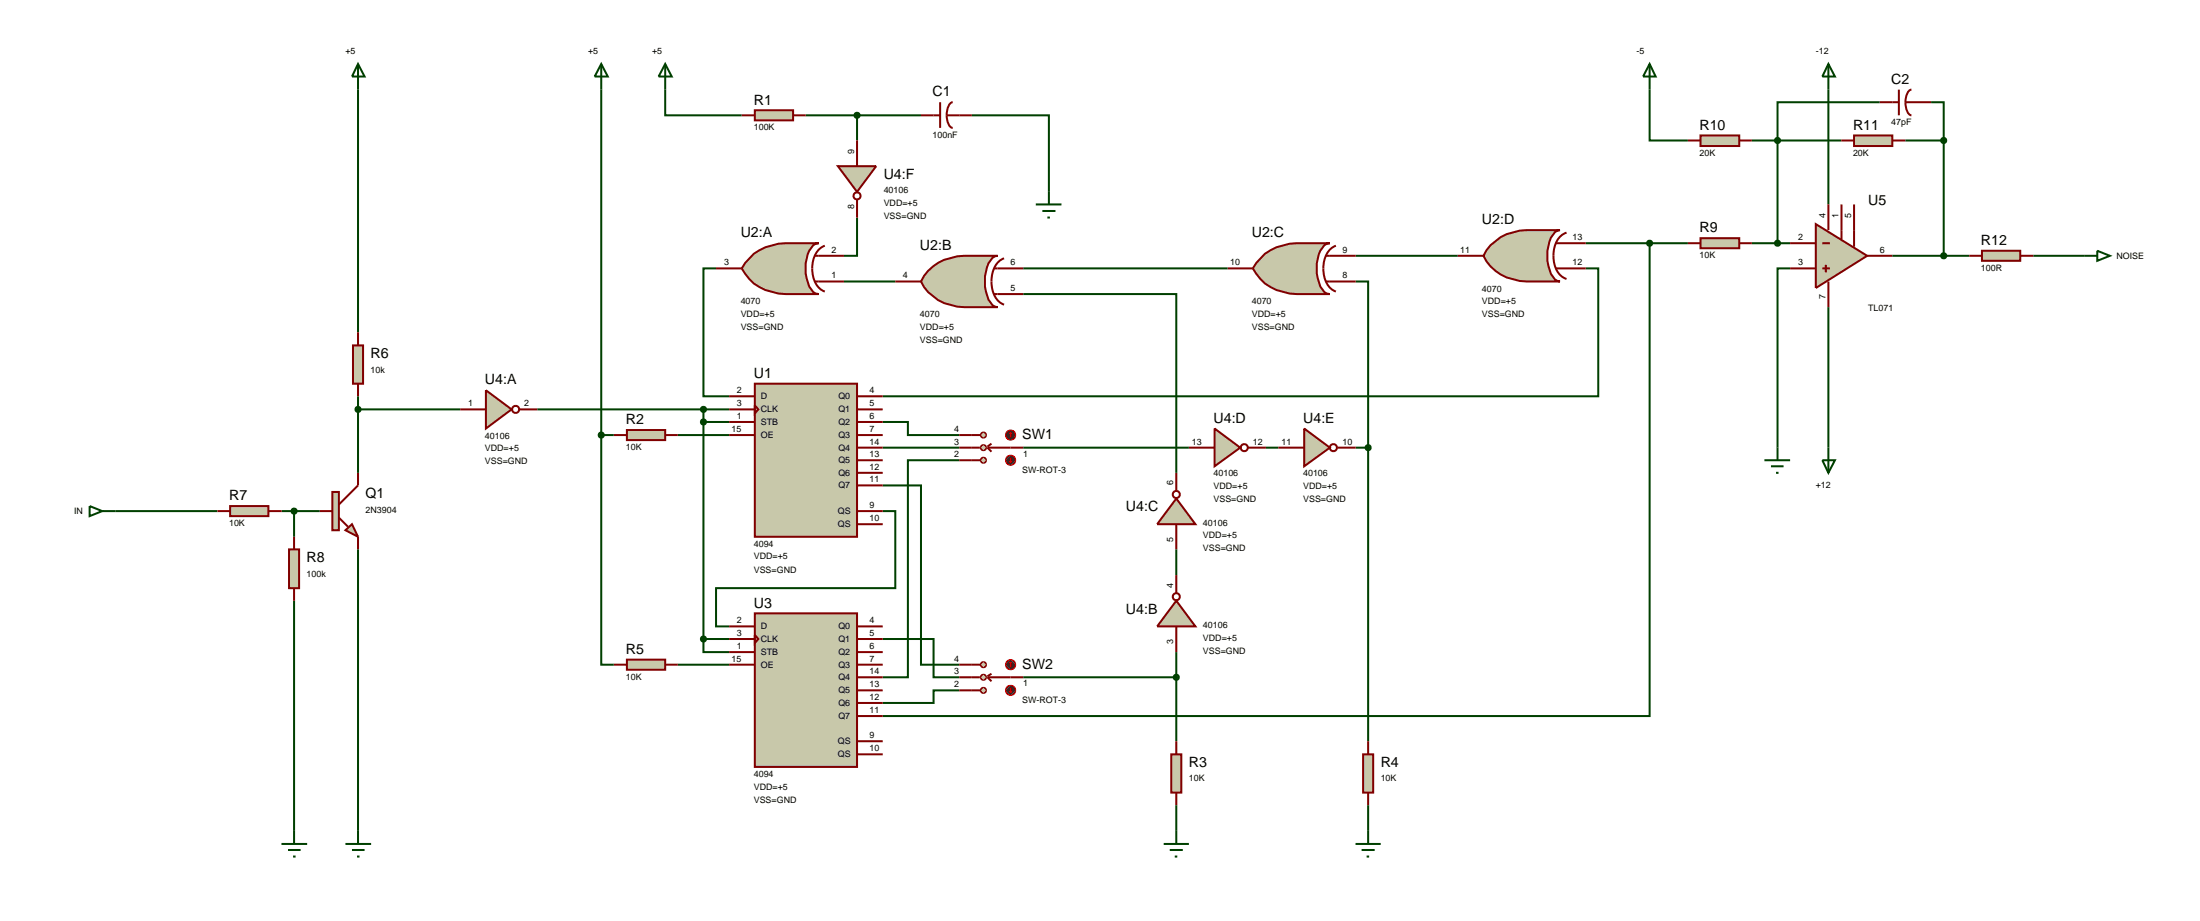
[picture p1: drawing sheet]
<svg xmlns="http://www.w3.org/2000/svg" width="437mm" height="183mm" viewBox="0 0 437 183" stroke-linecap="round" stroke-linejoin="round" font-family="sans-serif">
<g fill="none" stroke="#004000" stroke-width=".4">
<path d="M71.1 17.8v48.2M119.4 17.8v68.6M132.1 17.8v5.1h15.2M327.6 17.8v10.1h7.6M363.1 17.8v22.8M160 22.9h22.9M170.2 22.9v5M193 22.9h15.3v15.2M347.9 27.9h17.8M373.3 20.3h-20.3v28M378.4 27.9h7.6M383.5 20.3h2.5v7.6"/>
<path d="M386 27.9v22.9M142.2 53.3h-2.5v25.4h5.1M167.6 55.9h10.2M170.2 43.2v7.6h-2.6M203.2 58.4h30.4v35.5M203.2 53.3h40.6M269.2 55.9h2.5v33M269.2 50.8h20.3M314.9 53.3h2.5v25.4h-142.1M314.9 48.3h20.3M327.6 48.3v93.9h-152.3M347.9 48.3h7.6"/>
<path d="M355.5 53.3h-2.5v35.6M375.8 50.8h15.3M403.8 50.8h10.1M71.1 78.7v15.2M363.1 61v27.9M71.1 81.3h20.3M106.7 81.3h38.1M119.4 86.4v45.6h2.5M119.4 86.4h2.5M134.6 86.4h10.2M139.7 83.8h5.1M139.7 81.3v45.6"/>
<path d="M175.3 83.8h5v2.6h10.2M175.3 96.4h7.6v35.6h7.6M175.3 88.9h15.2M190.5 91.4h-10.2v43.1h-5M203.2 88.9h32.9M251.4 88.9h2.5M269.2 88.9h2.5M271.7 88.9v58.3M22.9 101.5h20.3M55.9 101.5h7.6M58.4 101.5v5.1M58.4 119.3v45.7"/>
<path d="M71.1 109.1v55.9M175.3 101.5h2.5v15.3h-35.6v7.6h2.6M233.6 109.1v5.1M134.6 132h10.2M139.7 126.9v2.6h5.1M139.7 126.9h5.1M175.3 126.9h10.1v7.6h5.1M190.5 137.1h-5.1v2.5h-10.1M203.2 134.5h30.4M233.6 129.5v17.7M233.6 159.9v5.1M271.7 159.9v5.1"/>
</g>
<path d="M149.9 76.2h20.3v30.4h-20.3z" fill="#c8c8aa" stroke="#800000" stroke-width=".4"/>
<g fill="none" stroke="#800000" stroke-width=".4">
<path d="M144.8 78.7h5.1M170.2 78.7h5.1M144.8 81.3h5.1M144.8 83.8h5.1M144.8 86.4h5.1M149.9 80.5l.7 .8-.7 .8zM170.2 81.3h5.1M170.2 83.8h5.1M170.2 86.4h5.1M170.2 88.9h5.1M170.2 91.4h5.1M170.2 93.9h5.1"/>
<path d="M170.2 96.4h5.1M170.2 101.5h5.1M170.2 104.1h5.1"/>
</g>
<path d="M149.7 50.4a10.6 10.6 0 0 1 6.3-2.1h6.6l-.6 .1a4.8 4.8 0 0 0-2 3.9v2l.7 2.6 .8 1.1 .5 .3 .6 .1h-6.6a9.6 9.6 0 0 1-8.7-5.1l.7-1.1z" fill="#c8c8aa" stroke="#800000" stroke-width=".4"/>
<path d="M142.2 53.3h5.1M161.8 55.9h5.8M161.8 50.8h5.8M163.8 48.8a4.5 4.5 0 0 0-2.5 4.5 4.6 4.6 0 0 0 2.5 4.6" fill="none" stroke="#800000" stroke-width=".4"/>
<path d="M132.1 12.7l1.3 2.5h-2.6zM132.1 12.7v5.1" fill="none" stroke="#004000" stroke-width=".4"/>
<path d="M184.3 53.8a9.7 9.7 0 0 1 7.2-3h6.6a2.52 2.52 0 0 0-2.1 2.3 8.9 8.9 0 0 0 .3 6.4l.8 1.1 1 .4h-6.6a9.3 9.3 0 0 1-8.6-5.1l.6-1.1z" fill="#c8c8aa" stroke="#800000" stroke-width=".4"/>
<path d="M177.8 55.9h5.1M197.4 58.4h5.8M197.4 53.3h5.8M199.4 51.3a4.6 4.6 0 0 0-2.5 4.6 4.6 4.6 0 0 0 2.5 4.6" fill="none" stroke="#800000" stroke-width=".4"/>
<path d="M251.2 50.4a10.6 10.6 0 0 1 6.3-2.1h6.6l-.6 .1a4.8 4.8 0 0 0-2 3.9v2l.7 2.6 .8 1.1 .5 .3 .6 .1h-6.6a9.6 9.6 0 0 1-8.7-5.1l.7-1.1z" fill="#c8c8aa" stroke="#800000" stroke-width=".4"/>
<path d="M243.8 53.3h5M263.3 55.9h5.9M263.3 50.8h5.9M265.3 48.8a4.5 4.5 0 0 0-2.5 4.5 4.6 4.6 0 0 0 2.5 4.6" fill="none" stroke="#800000" stroke-width=".4"/>
<path d="M296 48.7a9.9 9.9 0 0 1 7.2-3h6.6a2.52 2.52 0 0 0-2.1 2.3 8.9 8.9 0 0 0 .3 6.4l.8 1.1 1 .4h-6.6a9.3 9.3 0 0 1-8.6-5.1l.6-1.1z" fill="#c8c8aa" stroke="#800000" stroke-width=".4"/>
<path d="M289.5 50.8h5.1M309 53.3h5.9M309 48.3h5.9M311.1 46.2a4.5 4.5 0 0 0-2.6 4.6 4.5 4.5 0 0 0 2.6 4.6" fill="none" stroke="#800000" stroke-width=".4"/>
<g fill="#c8c8aa" stroke="#800000" stroke-width=".4">
<path d="M195 88.5l.3-.1-.5 .5zM195.3 88.4l.3 .1 .2 .4zM195.8 88.9l-.1 .3-.4 .2zM194.8 88.9l.5 .5-.4-.2z"/>
<path d="M195 86l.3-.1-.5 .5zM195.3 85.9l.4 .2 .1 .3zM195.3 86.9l.5-.5-.2 .4zM194.8 86.4l.5 .5-.3-.1z"/>
<path d="M195 91l.3-.1-.5 .5zM195.3 90.9l.3 .1 .2 .4zM195.3 91.9l.5-.5-.2 .4zM194.8 91.4l.5 .5-.3-.1z"/>
</g>
<g fill="#c8c8aa">
<path d="M194.8 88.9l.5-.5 .5 .5-.5 .5z"/>
<path d="M195.3 85.9l.5 .5-.5 .5-.5-.5z"/>
<path d="M194.8 91.4l.5-.5 .5 .5-.5 .5z"/>
</g>
<path d="M190.5 88.9h4.1M190.5 86.4h4.3M190.5 91.4h4.3M196.9 88.1l-.8 .6M203.2 88.9h-7.1l.8 .8" fill="none" stroke="#800000" stroke-width=".4"/>
<path d="M200 85.7l.7-.3-1 1zM200.7 85.4a.94 .94 0 0 1 1 1zM200.7 87.4l1-1a.94 .94 0 0 1-1 1zM199.7 86.4l1 1a.94 .94 0 0 1-1-1z" fill="#400000" stroke="#f00" stroke-width=".2"/>
<path d="M200.7 85.4l1 1-1 1-1-1z" fill="#400000"/>
<path d="M200.7 85.9l-.3 .2M200.7 85.9l.2 .2M200.7 85.9v1" fill="none" stroke="#f00" stroke-width=".2"/>
<path d="M200 90.7l.7-.3-1 1zM200.7 90.4a.94 .94 0 0 1 1 1zM201.7 91.4a.94 .94 0 0 1-1 1zM199.7 91.4l1 1a.94 .94 0 0 1-1-1z" fill="#400000" stroke="#f00" stroke-width=".2"/>
<path d="M200.7 90.4l1 1-1 1-1-1z" fill="#400000"/>
<path d="M200.4 91.6l.3 .3M200.7 90.9v1M200.9 91.6l-.2 .3" fill="none" stroke="#f00" stroke-width=".2"/>
<g fill="#c8c8aa" stroke="#800000" stroke-width=".4">
<path d="M195 134.1l.3-.1-.5 .5zM195.3 134l.3 .1 .2 .4zM195.3 135l.5-.5-.1 .3zM194.8 134.5l.5 .5-.4-.2z"/>
<path d="M195 131.6l.3-.1-.5 .5zM195.3 131.5l.4 .2 .1 .3zM195.3 132.5l.5-.5-.2 .4zM194.8 132l.5 .5-.3-.1z"/>
<path d="M195 136.7l.3-.1-.5 .5zM195.3 136.6l.3 .1 .2 .4zM195.8 137.1l-.1 .3-.4 .2zM194.8 137.1l.5 .5-.4-.2z"/>
</g>
<g fill="#c8c8aa">
<path d="M194.8 134.5l.5-.5 .5 .5-.5 .5z"/>
<path d="M195.3 131.5l.5 .5-.5 .5-.5-.5z"/>
<path d="M195.3 136.6l.5 .5-.5 .5-.5-.5z"/>
</g>
<path d="M190.5 134.5h4.1M190.5 132h4.3M190.5 137.1h4.3M196.9 133.8l-.8 .5M203.2 134.5h-7.1l.8 .8" fill="none" stroke="#800000" stroke-width=".4"/>
<path d="M200 131.3l.7-.3-1 1zM200.7 131a.94 .94 0 0 1 1 1zM200.7 133l1-1a.94 .94 0 0 1-1 1zM199.7 132l1 1a.94 .94 0 0 1-1-1z" fill="#400000" stroke="#f00" stroke-width=".2"/>
<path d="M200.7 131l1 1-1 1-1-1z" fill="#400000"/>
<path d="M200.7 131.5l-.3 .2M200.7 131.5l.2 .2M200.7 131.5v1" fill="none" stroke="#f00" stroke-width=".2"/>
<path d="M200 136.4l.7-.3-1 1zM200.7 136.1a.94 .94 0 0 1 1 1zM201.7 137.1a.94 .94 0 0 1-1 1zM199.7 137.1l1 1a.94 .94 0 0 1-1-1z" fill="#400000" stroke="#f00" stroke-width=".2"/>
<path d="M199.7 137.1l1-1 1 1-1 1z" fill="#400000"/>
<path d="M200.4 137.3l.3 .3M200.7 136.6v1M200.9 137.3l-.2 .3" fill="none" stroke="#f00" stroke-width=".2"/>
<path d="M119.4 12.7l1.3 2.5h-2.6zM119.4 12.7v5.1M208.3 38.1v2.5M205.7 40.6h5.1M207 41.9h2.6M208 43.2h.5" fill="none" stroke="#004000" stroke-width=".4"/>
<path d="M182.9 22.9h3.8M186.7 20.3v5.1M188 22.9a2.36 2.36 0 0 0 1.2 2.5M188 22.9h5M189.2 20.3a2.43 2.43 0 0 0-1.2 2.6" fill="none" stroke="#800000" stroke-width=".4"/>
<path d="M149.9 21.9h7.6v2h-7.6z" fill="#c8c8aa" stroke="#800000" stroke-width=".4"/>
<path d="M147.3 22.9h2.6M157.5 22.9h2.5" fill="none" stroke="#800000" stroke-width=".4"/>
<path d="M124.5 85.4h7.6v2h-7.6z" fill="#c8c8aa" stroke="#800000" stroke-width=".4"/>
<path d="M121.9 86.4h2.6M132.1 86.4h2.5" fill="none" stroke="#800000" stroke-width=".4"/>
<path d="M232.6 149.8h2v7.6h-2z" fill="#c8c8aa" stroke="#800000" stroke-width=".4"/>
<path d="M233.6 147.2v2.6M233.6 157.4v2.5" fill="none" stroke="#800000" stroke-width=".4"/>
<path d="M270.7 149.8h2v7.6h-2z" fill="#c8c8aa" stroke="#800000" stroke-width=".4"/>
<path d="M271.7 147.2v2.6M271.7 157.4v2.5" fill="none" stroke="#800000" stroke-width=".4"/>
<path d="M231.1 167.6h5M232.3 168.8h2.6M233.3 170.1h.5M233.6 165v2.6M269.2 167.6h5M270.4 168.8h2.6M271.4 170.1h.5M271.7 165v2.6" fill="none" stroke="#004000" stroke-width=".4"/>
<path d="M149.9 121.8h20.3v30.5h-20.3z" fill="#c8c8aa" stroke="#800000" stroke-width=".4"/>
<g fill="none" stroke="#800000" stroke-width=".4">
<path d="M144.8 124.4h5.1M144.8 126.9h5.1M144.8 129.5h5.1M144.8 132h5.1M149.9 126.1l.7 .8-.7 .8zM170.2 124.4h5.1M170.2 126.9h5.1M170.2 129.5h5.1M170.2 132h5.1M170.2 134.5h5.1M170.2 137.1h5.1M170.2 139.6h5.1"/>
<path d="M170.2 142.2h5.1M170.2 147.2h5.1M170.2 149.8h5.1"/>
</g>
<path d="M139.3 126.6l.4-.2-.5 .5zM139.7 126.4l.4 .2 .1 .3zM140.2 126.9l-.2 .4-.3 .1zM139.2 126.9l.5 .5-.3-.1z" fill="#004000" stroke="#004000" stroke-width=".4"/>
<path d="M139.2 126.9l.5-.5 .5 .5-.5 .5z" fill="#004000"/>
<path d="M139.4 83.4l.3-.1-.5 .5zM139.7 83.3l.4 .2 .1 .3zM140.2 83.8l-.1 .3-.4 .2zM139.2 83.8l.5 .5-.3-.1z" fill="#004000" stroke="#004000" stroke-width=".4"/>
<path d="M139.7 83.3l.5 .5-.5 .5-.5-.5z" fill="#004000"/>
<path d="M124.5 131h7.6v2h-7.6z" fill="#c8c8aa" stroke="#800000" stroke-width=".4"/>
<path d="M121.9 132h2.6M132.1 132h2.5" fill="none" stroke="#800000" stroke-width=".4"/>
<path d="M119 86.1l.4-.2-.5 .5zM119.4 85.9l.4 .2 .1 .3zM119.9 86.4l-.1 .3-.4 .2zM118.9 86.4l.5 .5-.3-.1z" fill="#004000" stroke="#004000" stroke-width=".4"/>
<path d="M118.9 86.4l.5-.5 .5 .5-.5 .5z" fill="#004000"/>
<path d="M96.5 77.5l5.1 3.8-5.1 3.8z" fill="#c8c8aa" stroke="#800000" stroke-width=".4"/>
<g fill="none" stroke="#800000" stroke-width=".4">
<path d="M91.4 81.3h5.1M103.1 81.3h3.6"/>
<circle cx="102.4" cy="81.3" r=".7"/>
</g>
<path d="M71.1 12.7l1.3 2.5h-2.5zM71.1 12.7v5.1" fill="none" stroke="#004000" stroke-width=".4"/>
<path d="M70.1 68.6h2v7.6h-2z" fill="#c8c8aa" stroke="#800000" stroke-width=".4"/>
<path d="M71.1 66v2.6M71.1 76.2v2.5" fill="none" stroke="#800000" stroke-width=".4"/>
<path d="M45.7 100.5h7.6v2h-7.6z" fill="#c8c8aa" stroke="#800000" stroke-width=".4"/>
<path d="M43.2 101.5h2.5M53.3 101.5h2.6" fill="none" stroke="#800000" stroke-width=".4"/>
<path d="M55.9 167.6h5.1M57.2 168.8h2.5M58.2 170.1h.5M58.4 165v2.6M68.6 167.6h5.1M69.9 168.8h2.5M70.9 170.1h.5M71.1 165v2.6" fill="none" stroke="#004000" stroke-width=".4"/>
<path d="M57.4 109.1h2v7.7h-2z" fill="#c8c8aa" stroke="#800000" stroke-width=".4"/>
<path d="M58.4 106.6v2.5M58.4 116.8v2.5" fill="none" stroke="#800000" stroke-width=".4"/>
<path d="M70.7 81l.4-.2-.5 .5zM71.1 80.8l.3 .1 .2 .4zM71.1 81.8l.5-.5-.2 .4zM70.6 81.3l.5 .5-.4-.2z" fill="#004000" stroke="#004000" stroke-width=".4"/>
<path d="M70.6 81.3l.5-.5 .5 .5-.5 .5z" fill="#004000"/>
<g fill="#c8c8aa" stroke="#800000" stroke-width=".4">
<path d="M68.6 105.3l1.3-1.2 1.2 2.5z"/>
<path d="M66 97.7h1.3v7.6h-1.3z"/>
</g>
<path d="M71.1 93.9v2.5l-3.8 3.8M63.5 101.5h2.5M67.3 102.8l1.8 1.8M71.1 106.6v2.5" fill="none" stroke="#800000" stroke-width=".4"/>
<path d="M58 101.2l.4-.2-.5 .5zM58.4 101l.4 .2 .1 .3zM58.4 102l.5-.5-.2 .4zM57.9 101.5l.5 .5-.3-.1z" fill="#004000" stroke="#004000" stroke-width=".4"/>
<path d="M57.9 101.5l.5-.5 .5 .5-.5 .5z" fill="#004000"/>
<path d="M17.8 100.5l2.5 1-2.5 1zM20.3 101.5h2.6" fill="none" stroke="#004000" stroke-width=".4"/>
<path d="M139.4 80.9l.3-.1-.5 .5zM139.7 80.8l.4 .2 .1 .3zM140.2 81.3l-.1 .3-.4 .2zM139.2 81.3l.5 .5-.3-.1z" fill="#004000" stroke="#004000" stroke-width=".4"/>
<path d="M139.7 80.8l.5 .5-.5 .5-.5-.5z" fill="#004000"/>
<path d="M233.6 119.3l3.8 5.1h-7.6z" fill="#c8c8aa" stroke="#800000" stroke-width=".4"/>
<g fill="none" stroke="#800000" stroke-width=".4">
<path d="M233.6 114.2v3.6M233.6 124.4v5.1"/>
<circle cx="233.6" cy="118.5" r=".7"/>
</g>
<path d="M233.2 134.2l.4-.2-.5 .5zM233.6 134l.3 .1 .2 .4zM233.6 135l.5-.5-.1 .3zM233.1 134.5l.5 .5-.4-.2z" fill="#004000" stroke="#004000" stroke-width=".4"/>
<path d="M233.1 134.5l.5-.5 .5 .5-.5 .5z" fill="#004000"/>
<path d="M233.6 99l3.8 5.1h-7.6z" fill="#c8c8aa" stroke="#800000" stroke-width=".4"/>
<g fill="none" stroke="#800000" stroke-width=".4">
<path d="M233.6 93.9v3.5M233.6 104.1v5"/>
<circle cx="233.6" cy="98.2" r=".7"/>
</g>
<path d="M241.2 85.1l5.1 3.8-5.1 3.7z" fill="#c8c8aa" stroke="#800000" stroke-width=".4"/>
<g fill="none" stroke="#800000" stroke-width=".4">
<path d="M236.1 88.9h5.1M247.8 88.9h3.6"/>
<circle cx="247.1" cy="88.9" r=".7"/>
</g>
<path d="M259 85.1l5.1 3.8-5.1 3.7z" fill="#c8c8aa" stroke="#800000" stroke-width=".4"/>
<g fill="none" stroke="#800000" stroke-width=".4">
<path d="M253.9 88.9h5.1M265.6 88.9h3.6"/>
<circle cx="264.8" cy="88.9" r=".7"/>
</g>
<path d="M271.3 88.6l.4-.2-.5 .5zM271.7 88.4l.3 .1 .2 .4zM271.7 89.4l.5-.5-.1 .3zM271.2 88.9l.5 .5-.4-.2z" fill="#004000" stroke="#004000" stroke-width=".4"/>
<path d="M271.2 88.9l.5-.5 .5 .5-.5 .5z" fill="#004000"/>
<path d="M166.4 33h7.6l-3.8 5.1z" fill="#c8c8aa" stroke="#800000" stroke-width=".4"/>
<g fill="none" stroke="#800000" stroke-width=".4">
<path d="M170.2 27.9v5.1M170.2 39.6v3.6"/>
<circle cx="170.2" cy="38.9" r=".7"/>
</g>
<path d="M169.8 22.6l.4-.2-.5 .5zM170.2 22.4l.4 .2 .1 .3zM170.7 22.9l-.1 .3-.4 .2zM169.7 22.9l.5 .5-.3-.1z" fill="#004000" stroke="#004000" stroke-width=".4"/>
<path d="M169.7 22.9l.5-.5 .5 .5-.5 .5z" fill="#004000"/>
<path d="M360.6 44.5l10.2 6.3-10.2 6.4z" fill="#c8c8aa" stroke="#800000" stroke-width=".4"/>
<path d="M355.5 48.3h5.1M355.5 53.3h5.1M361.9 48.3h1.5M361.9 53.3h1.5M362.6 52.6v1.5M363.1 40.6v5.1M363.1 55.9v5.1M365.7 40.6v6.9M368.2 40.6v8.4M370.8 50.8h5" fill="none" stroke="#800000" stroke-width=".4"/>
<path d="M337.7 47.3h7.7v2h-7.7z" fill="#c8c8aa" stroke="#800000" stroke-width=".4"/>
<path d="M335.2 48.3h2.5M345.4 48.3h2.5" fill="none" stroke="#800000" stroke-width=".4"/>
<path d="M337.7 26.9h7.7v2.1h-7.7z" fill="#c8c8aa" stroke="#800000" stroke-width=".4"/>
<path d="M335.2 27.9h2.5M345.4 27.9h2.5" fill="none" stroke="#800000" stroke-width=".4"/>
<path d="M368.2 26.9h7.6v2.1h-7.6z" fill="#c8c8aa" stroke="#800000" stroke-width=".4"/>
<path d="M365.7 27.9h2.5M375.8 27.9h2.6" fill="none" stroke="#800000" stroke-width=".4"/>
<path d="M352.7 47.9l.3-.1-.5 .5zM353 47.8l.4 .2 .1 .3zM353 48.8l.5-.5-.1 .3zM352.5 48.3l.5 .5-.4-.2z" fill="#004000" stroke="#004000" stroke-width=".4"/>
<path d="M353 47.8l.5 .5-.5 .5-.5-.5z" fill="#004000"/>
<path d="M352.6 27.6l.4-.2-.5 .5zM353 27.4l.4 .2 .1 .3zM353.5 27.9l-.1 .3-.4 .2zM352.5 27.9l.5 .5-.4-.2z" fill="#004000" stroke="#004000" stroke-width=".4"/>
<path d="M352.5 27.9l.5-.5 .5 .5-.5 .5z" fill="#004000"/>
<path d="M363.1 12.7l1.3 2.5h-2.5zM363.1 12.7v5.1M350.4 91.4h5.1M351.7 92.6h2.5M352.7 93.9h.5M353 88.9v2.5M361.9 91.4h2.5l-1.3 2.5zM363.1 88.9v5" fill="none" stroke="#004000" stroke-width=".4"/>
<path d="M327.3 47.9l.3-.1-.5 .5zM327.6 47.8l.4 .2 .1 .3zM327.6 48.8l.5-.5-.1 .3zM327.1 48.3l.5 .5-.4-.2z" fill="#004000" stroke="#004000" stroke-width=".4"/>
<path d="M327.6 47.8l.5 .5-.5 .5-.5-.5z" fill="#004000"/>
<path d="M327.6 12.7l1.2 2.5h-2.5zM327.6 12.7v5.1M413.9 50.8h2.6M416.5 49.8l2.5 1-2.5 1z" fill="none" stroke="#004000" stroke-width=".4"/>
<path d="M393.6 49.8h7.6v2h-7.6z" fill="#c8c8aa" stroke="#800000" stroke-width=".4"/>
<path d="M391.1 50.8h2.5M401.2 50.8h2.6" fill="none" stroke="#800000" stroke-width=".4"/>
<path d="M385.6 50.5l.4-.2-.5 .5zM386 50.3l.3 .1 .2 .4zM386.5 50.8l-.2 .4-.3 .1zM385.5 50.8l.5 .5-.4-.2z" fill="#004000" stroke="#004000" stroke-width=".4"/>
<path d="M385.5 50.8l.5-.5 .5 .5-.5 .5z" fill="#004000"/>
<path d="M377.1 17.8v5.1M379.6 17.8a2.36 2.36 0 0 0-1.2 2.5M373.3 20.3h3.8M378.4 20.3a2.43 2.43 0 0 0 1.2 2.6M378.4 20.3h5.1" fill="none" stroke="#800000" stroke-width=".4"/>
<path d="M385.6 27.6l.4-.2-.5 .5zM386 27.4l.3 .1 .2 .4zM386 28.4l.5-.5-.2 .4zM385.5 27.9l.5 .5-.4-.2z" fill="#004000" stroke="#004000" stroke-width=".4"/>
<path d="M385.5 27.9l.5-.5 .5 .5-.5 .5z" fill="#004000"/>
<g font-size="2.8">
<text x="375.6" y="16.7">C2</text>
<text x="149.7" y="20.8">R1</text>
<text x="185.2" y="19.2">C1</text>
<text x="337.5" y="25.8">R10</text>
<text x="368" y="25.8">R11</text>
<text x="175.5" y="35.6">U4:F</text>
<text x="371" y="40.8">U5</text>
<text x="147.1" y="47.2">U2:A</text>
<text x="248.6" y="47.2">U2:C</text>
<text x="294.3" y="44.6">U2:D</text>
<text x="337.5" y="46.2">R9</text>
<text x="182.7" y="49.7">U2:B</text>
<text x="393.4" y="48.7">R12</text>
<text x="73.6" y="71.2">R6</text>
<text x="96.3" y="76.4">U4:A</text>
<text x="149.7" y="75.1">U1</text>
<text x="241" y="84">U4:D</text>
<text x="258.8" y="84">U4:E</text>
<text x="124.3" y="84.3">R2</text>
<text x="203" y="87.3">SW1</text>
<text x="45.5" y="99.4">R7</text>
<text x="72.6" y="99">Q1</text>
<text x="223.6" y="101.6">U4:C</text>
<text x="60.9" y="111.7">R8</text>
<text x="149.7" y="120.7">U3</text>
<text x="223.6" y="121.9">U4:B</text>
<text x="124.3" y="129.9">R5</text>
<text x="203" y="132.9">SW2</text>
<text x="236.1" y="152.4">R3</text>
<text x="274.2" y="152.4">R4</text>
</g>
<g font-size="1.8">
<text x="68.6" y="10.8">+5</text>
<text x="116.8" y="10.8">+5</text>
<text x="129.5" y="10.8">+5</text>
<text x="325" y="10.8">-5</text>
<text x="360.6" y="10.8">-12</text>
<text x="149.7" y="25.9">100K</text>
<text x="185.2" y="27.4">100nF</text>
<text x="375.6" y="24.9">47pF</text>
<text x="169.6" y="30.5" transform="rotate(-90 169.6 30.5)">9</text>
<text x="337.5" y="31">20K</text>
<text x="368" y="31">20K</text>
<text x="169.6" y="41.6" transform="rotate(-90 169.6 41.6)">8</text>
<text x="175.5" y="38.4">40106</text>
<text x="175.5" y="41">VDD=+5</text>
<text x="175.5" y="43.5">VSS=GND</text>
<text x="312.3" y="47.7">13</text>
<text x="357.1" y="47.7">2</text>
<text x="362.5" y="43.2" transform="rotate(-90 362.5 43.2)">4</text>
<text x="365.1" y="43.2" transform="rotate(-90 365.1 43.2)">1</text>
<text x="367.6" y="43.2" transform="rotate(-90 367.6 43.2)">5</text>
<text x="143.8" y="52.7">3</text>
<text x="165.1" y="50.2">2</text>
<text x="200.7" y="52.7">6</text>
<text x="244.3" y="52.7">10</text>
<text x="266.6" y="50.2">9</text>
<text x="290" y="50.2">11</text>
<text x="312.3" y="52.7">12</text>
<text x="337.5" y="51.3">10K</text>
<text x="357.1" y="52.7">3</text>
<text x="373.3" y="50.2">6</text>
<text x="393.4" y="53.8">100R</text>
<text x="420.3" y="51.4">NOISE</text>
<text x="165.1" y="55.3">1</text>
<text x="179.3" y="55.3">4</text>
<text x="200.7" y="57.8">5</text>
<text x="266.6" y="55.3">8</text>
<text x="294.3" y="57.9">4070</text>
<text x="362.5" y="59.4" transform="rotate(-90 362.5 59.4)">7</text>
<text x="147.1" y="60.4">4070</text>
<text x="147.1" y="63">VDD=+5</text>
<text x="147.1" y="65.5">VSS=GND</text>
<text x="182.7" y="63">4070</text>
<text x="182.7" y="65.5">VDD=+5</text>
<text x="248.6" y="60.4">4070</text>
<text x="248.6" y="63">VDD=+5</text>
<text x="248.6" y="65.5">VSS=GND</text>
<text x="294.3" y="60.4">VDD=+5</text>
<text x="294.3" y="63">VSS=GND</text>
<text x="371" y="61.7">TL071</text>
<text x="182.7" y="68.1">VSS=GND</text>
<text x="73.6" y="74">10k</text>
<text x="93" y="80.7">1</text>
<text x="104.1" y="80.7">2</text>
<text x="146.3" y="78.1">2</text>
<text x="146.3" y="80.7">3</text>
<text x="146.3" y="83.2">1</text>
<text x="151.1" y="79.3">D</text>
<text x="151.1" y="81.9">CLK</text>
<text x="166.5" y="79.3">Q0</text>
<text x="166.5" y="81.9">Q1</text>
<text x="172.7" y="78.1">4</text>
<text x="172.7" y="80.7">5</text>
<text x="172.7" y="83.2">6</text>
<text x="96.3" y="87.1">40106</text>
<text x="96.3" y="89.6">VDD=+5</text>
<text x="124.3" y="89.4">10K</text>
<text x="145.3" y="85.8">15</text>
<text x="151.1" y="84.4">STB</text>
<text x="151.1" y="87">OE</text>
<text x="166.5" y="84.4">Q2</text>
<text x="166.5" y="87">Q3</text>
<text x="166.5" y="89.5">Q4</text>
<text x="172.7" y="85.8">7</text>
<text x="172.7" y="88.3">14</text>
<text x="189.5" y="85.8">4</text>
<text x="189.5" y="88.3">3</text>
<text x="236.7" y="88.3">13</text>
<text x="248.8" y="88.3">12</text>
<text x="254.5" y="88.3">11</text>
<text x="266.6" y="88.3">10</text>
<text x="96.3" y="92.2">VSS=GND</text>
<text x="166.5" y="92">Q5</text>
<text x="166.5" y="94.5">Q6</text>
<text x="172.7" y="90.8">13</text>
<text x="172.7" y="93.3">12</text>
<text x="172.7" y="95.8">11</text>
<text x="189.5" y="90.8">2</text>
<text x="203" y="93.9">SW-ROT-3</text>
<text x="203.2" y="90.7">1</text>
<text x="241" y="94.6">40106</text>
<text x="258.8" y="94.6">40106</text>
<text x="72.6" y="101.8">2N3904</text>
<text x="166.5" y="97">Q7</text>
<text x="172.7" y="100.9">9</text>
<text x="233" y="96.4" transform="rotate(-90 233 96.4)">6</text>
<text x="241" y="97.2">VDD=+5</text>
<text x="241" y="99.7">VSS=GND</text>
<text x="258.8" y="97.2">VDD=+5</text>
<text x="258.8" y="99.7">VSS=GND</text>
<text x="360.6" y="97">+12</text>
<text x="14.7" y="102.1">IN</text>
<text x="45.5" y="104.5">10K</text>
<text x="166.4" y="102.1">QS</text>
<text x="166.4" y="104.7">QS</text>
<text x="172.7" y="103.5">10</text>
<text x="233" y="107.6" transform="rotate(-90 233 107.6)">5</text>
<text x="238.9" y="104.4">40106</text>
<text x="238.9" y="106.9">VDD=+5</text>
<text x="149.7" y="108.6">4094</text>
<text x="149.7" y="111.1">VDD=+5</text>
<text x="149.7" y="113.7">VSS=GND</text>
<text x="238.9" y="109.5">VSS=GND</text>
<text x="60.9" y="114.5">100k</text>
<text x="233" y="116.8" transform="rotate(-90 233 116.8)">4</text>
<text x="146.3" y="123.8">2</text>
<text x="151.1" y="125">D</text>
<text x="166.5" y="125">Q0</text>
<text x="172.7" y="123.8">4</text>
<text x="238.9" y="124.7">40106</text>
<text x="145.3" y="131.4">15</text>
<text x="146.3" y="126.3">3</text>
<text x="146.3" y="128.9">1</text>
<text x="151.1" y="127.5">CLK</text>
<text x="151.1" y="130.1">STB</text>
<text x="166.5" y="127.5">Q1</text>
<text x="166.5" y="130.1">Q2</text>
<text x="172.7" y="126.3">5</text>
<text x="172.7" y="128.9">6</text>
<text x="172.7" y="131.4">7</text>
<text x="189.5" y="131.4">4</text>
<text x="233" y="127.9" transform="rotate(-90 233 127.9)">3</text>
<text x="238.9" y="127.2">VDD=+5</text>
<text x="238.9" y="129.8">VSS=GND</text>
<text x="124.3" y="135">10K</text>
<text x="151.1" y="132.6">OE</text>
<text x="166.5" y="132.6">Q3</text>
<text x="166.5" y="135.1">Q4</text>
<text x="166.5" y="137.7">Q5</text>
<text x="172.7" y="133.9">14</text>
<text x="172.7" y="136.5">13</text>
<text x="189.5" y="133.9">3</text>
<text x="189.5" y="136.5">2</text>
<text x="203.2" y="136.3">1</text>
<text x="166.5" y="140.2">Q6</text>
<text x="166.5" y="142.8">Q7</text>
<text x="172.7" y="139">12</text>
<text x="172.7" y="141.6">11</text>
<text x="203" y="139.6">SW-ROT-3</text>
<text x="166.4" y="147.8">QS</text>
<text x="172.7" y="146.6">9</text>
<text x="172.7" y="149.2">10</text>
<text x="149.7" y="154.3">4094</text>
<text x="166.4" y="150.4">QS</text>
<text x="236.1" y="155.2">10K</text>
<text x="274.2" y="155.2">10K</text>
<text x="149.7" y="156.9">VDD=+5</text>
<text x="149.7" y="159.4">VSS=GND</text>
</g>
</svg>
